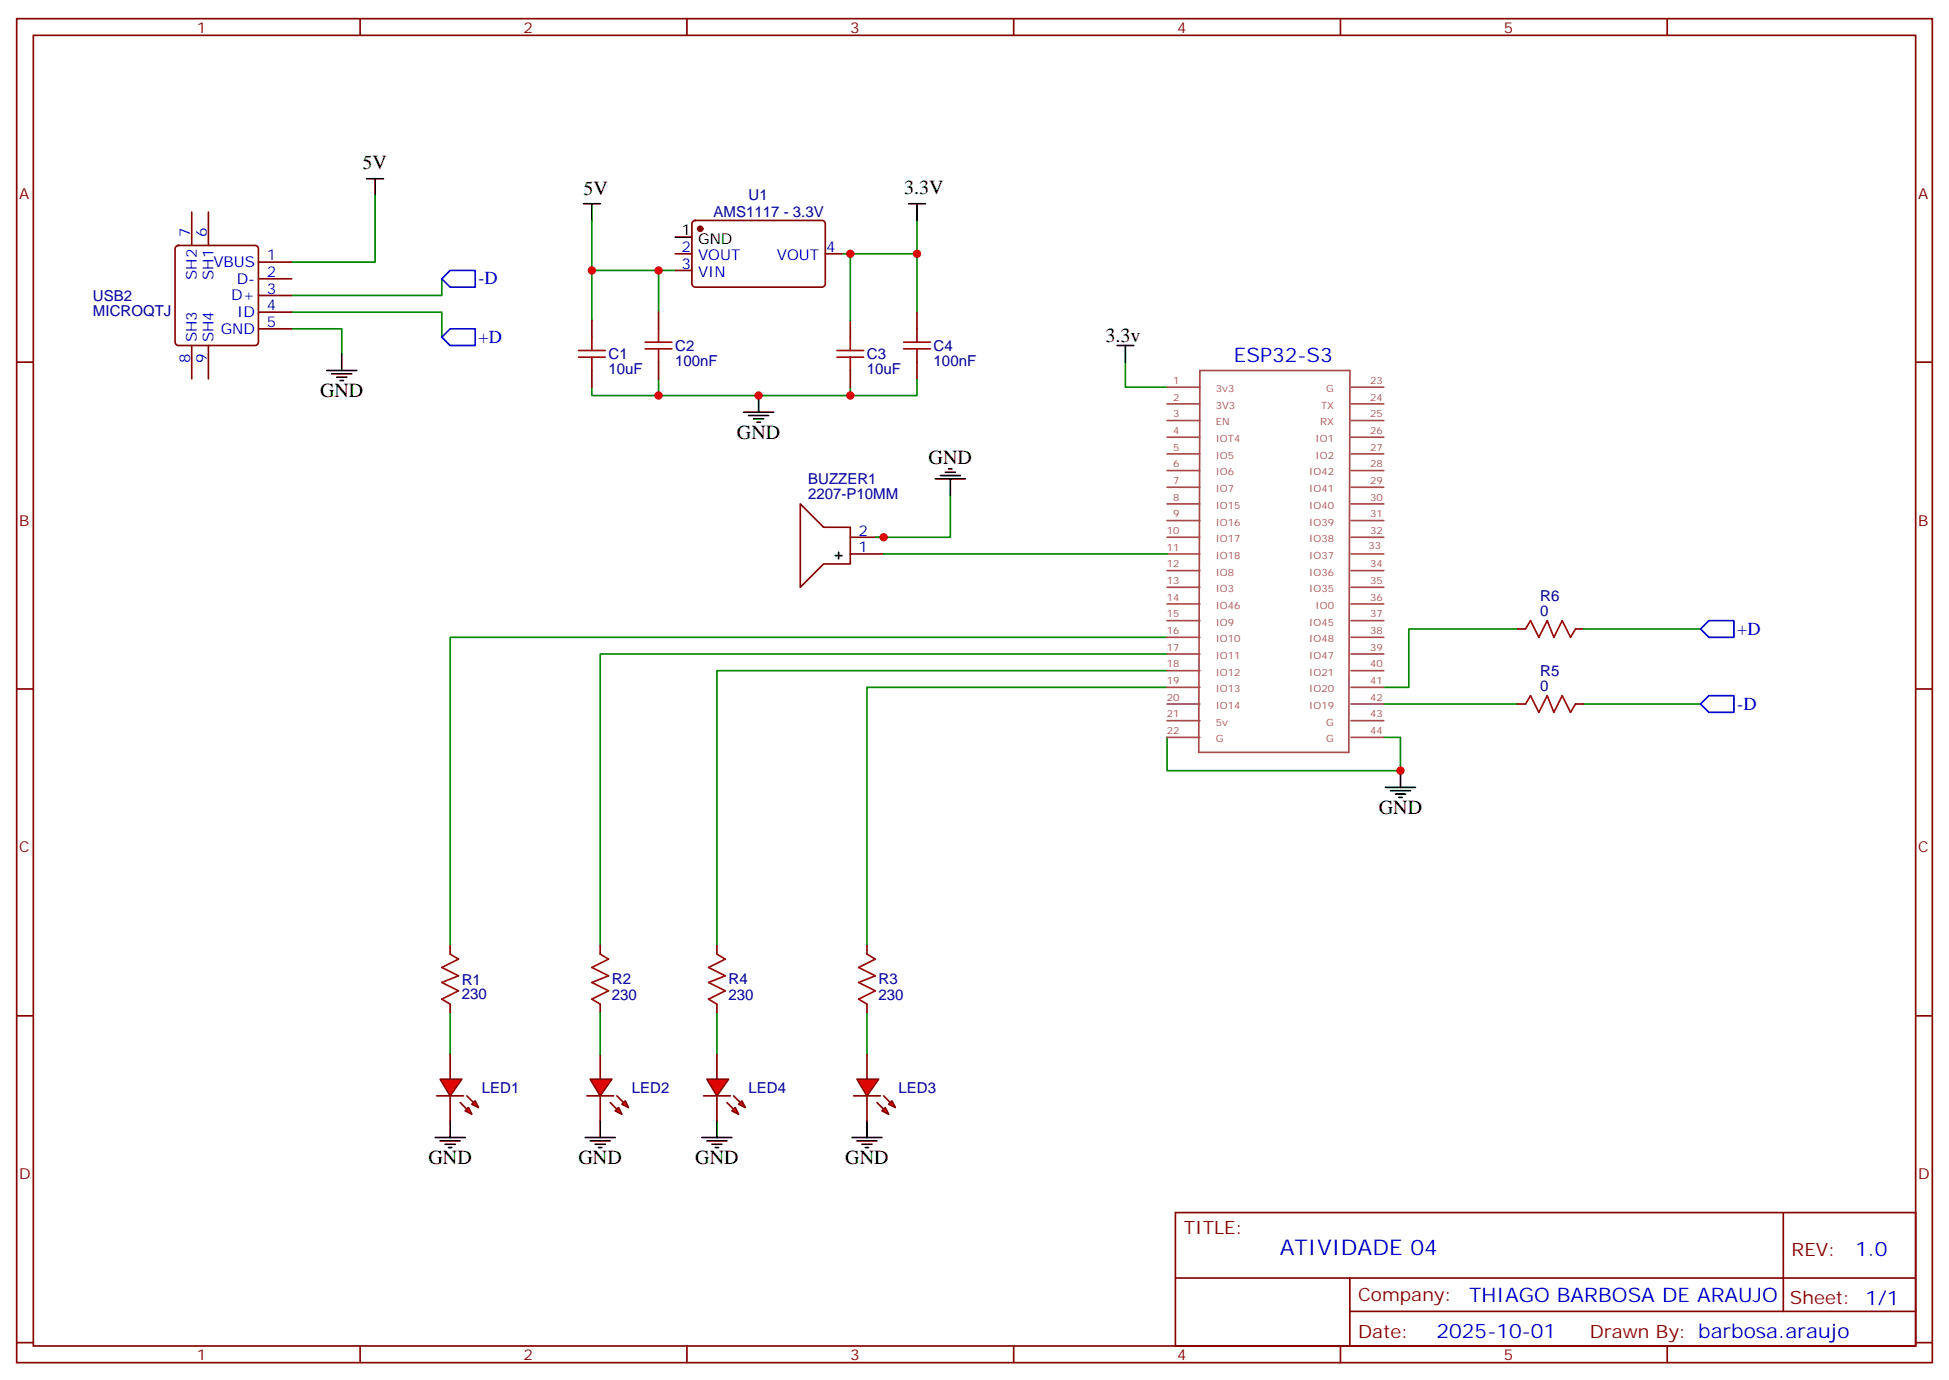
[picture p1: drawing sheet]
<svg xmlns="http://www.w3.org/2000/svg" width="412mm" height="292mm" viewBox="0 0 412 292" stroke-linecap="round" stroke-linejoin="round" font-family="sans-serif">
<g fill="none" stroke="#870000" stroke-width=".35">
<path d="M3.5 4h405.4v284.3h-405.4zM7.1 7.5h398.2v277.3h-398.2zM76.2 4v3.5M145.3 4v3.5M214.5 4v3.5M283.6 4v3.5M352.8 4v3.5M37.3 52.1l.4-.2h16.3a.71 .71 0 0 1 .7 .7v19.8a.76 .76 0 0 1-.7 .7h-16.3a.76 .76 0 0 1-.7-.7v-19.8zM40.6 44.9v7M44.1 44.9v7M54.7 55.5h7M54.7 59h7"/>
<path d="M142.9 53.7h3.5M142.9 57.2h3.5M146.6 46.8l.5-.2h26.8a.71 .71 0 0 1 .7 .7v12.7a.76 .76 0 0 1-.7 .7h-26.8a.76 .76 0 0 1-.7-.7v-12.7zM174.6 53.7h3.6M3.5 76.6h3.6M40.6 73.1v7.1M44.1 73.1v7.1M54.7 62.5h7M54.7 66h7M54.7 69.6h7M125.2 67.8v3.5M125.2 78.4v3.5"/>
<path d="M139.3 66v3.6M139.3 76.6v3.6M179.9 67.8v3.5M179.9 78.4v3.5M194 66v3.6M194 76.6v3.6M405.3 76.6h3.6M321 133.1h1.8M333.4 133.1h1.7M3.5 145.8h3.6M321 148.9h1.8M333.4 148.9h1.7"/>
<path d="M405.3 145.8h3.6M3.5 214.9h3.6M405.3 214.9h3.6M248.7 256.5h156.6v28.3h-156.6zM377.3 256.6v20.8M248.7 270.4h156.5M285.6 277.4h119.6M285.6 270.4v14.1M3.5 284.1h3.6M76.2 284.8v3.5M145.3 284.8v3.5M214.5 284.8v3.5"/>
<path d="M283.6 284.8v3.5M352.8 284.8v3.5M405.3 284.1h3.6"/>
</g>
<g fill="none" stroke="#000" stroke-width=".35">
<path d="M77.6 37.8h3.5M79.4 37.8v3.5M123.5 43.1h3.5M125.2 43.1v3.5M142.9 50.2h3.5M192.3 43.1h3.5M194 43.1v3.5M69.1 78.4h6.4M70.2 79.1h4.2M71.3 79.8h2.1M72.3 74.9v3.5M72 80.5h.7"/>
<path d="M157.3 87.2h6.4M158.4 87.9h4.2M159.5 88.6h2.1M160.2 89.3h.7M160.5 83.7v3.5M95.2 237.1v3.6M127 237.1v3.6M151.7 237.1v3.6M183.4 237.1v3.6M92.1 240.7h6.3M93.1 241.4h4.3M94.2 242.1h2.1"/>
<path d="M94.9 242.8h.7M123.8 240.7h6.4M124.9 241.4h4.2M125.9 242.1h2.2M126.6 242.8h.8M148.5 240.7h6.4M149.6 241.4h4.2M150.6 242.1h2.2M151.3 242.8h.7M180.3 240.7h6.3M181.3 241.4h4.3M182.4 242.1h2.1"/>
<path d="M183.1 242.8h.7"/>
</g>
<g fill="none" stroke="#008700" stroke-width=".35">
<path d="M79.4 41.3v14.2h-17.7M93.5 59v3.5h-31.8M125.2 46.6v10.6h17.7M125.2 57.2v10.6M139.3 57.2v8.8M179.9 53.7v14.1M194 46.6v7.1h-15.8M194 53.7v12.3M61.7 69.6h10.6v5.3M61.7 66h31.8v5.3M125.2 81.9v1.8h54.7M139.3 80.2v3.5"/>
<path d="M194 80.2v3.5h-14.1v-1.8M246.9 138.4h-119.9v61.7M321 133.1h-22.9v12.3h-5.3M335.1 133.1h24.7M246.9 145.4h-63.5v54.7M246.9 141.9h-95.2v58.2M292.8 148.9h28.2M335.1 148.9h24.7M151.7 214.2v8.8"/>
</g>
<g fill="none" stroke="#a10000" stroke-width=".35">
<path d="M122.4 74.2h5.7M122.4 75.6h5.7M125.2 71.3v2.9M125.2 75.6v2.8M136.5 72.4h5.7M136.5 73.8h5.7M139.3 69.6v2.8M139.3 73.8v2.8M177.1 74.2h5.6M177.1 75.6h5.6M179.9 71.3v2.9M179.9 75.6v2.8"/>
<path d="M191.2 72.4h5.6M191.2 73.8h5.6M194 69.6v2.8M194 73.8v2.8M322.8 133.1l1-1.8 1.8 3.5 1.8-3.5 1.4 3.5 1.8-3.5 1.7 3.5 1.1-1.7M322.8 148.9l1-1.7 1.8 3.5 1.8-3.5 1.4 3.5 1.8-3.5 1.7 3.5 1.1-1.8"/>
</g>
<circle cx="148.2" cy="48.4" r=".53" fill="#870000" stroke="#870000" stroke-width=".35"/>
<path d="M95.2 57.2h5.3v3.5h-5.3l-1.7-1.7zM93.5 71.3l1.7-1.7h5.3v3.5h-5.3zM361.6 131.3h5.3v3.5h-5.3l-1.8-1.7zM361.6 147.2h5.3v3.5h-5.3l-1.8-1.8z" fill="none" stroke="#00f" stroke-width=".35"/>
<g fill="#f00" stroke="#870000" stroke-width=".35">
<path d="M149.6 228.3h4.6l-2.5 3.5z"/>
<path d="M148.9 231.8h5.6z"/>
</g>
<g fill="#870000" stroke="#870000" stroke-width=".35">
<path d="M155.2 231.8l1.4 1.5z"/>
<path d="M153.8 233.3l1.4 1.4z"/>
</g>
<g fill="#f00" stroke="#870000" stroke-width=".35">
<path d="M156.3 233.6l.7-.7 .7 1.4z"/>
<path d="M154.9 235l.7-.7 .7 1.4z"/>
</g>
<path d="M151.7 200.1v1.8M151.7 212.4v1.8M151.7 223v5.3M151.7 231.8v5.3" fill="none" stroke="#870000" stroke-width=".35"/>
<path d="M151.7 201.9l1.8 1-3.6 1.8 3.6 1.7-3.6 1.5 3.6 1.7-3.6 1.8 1.8 1" fill="none" stroke="#a10000" stroke-width=".35"/>
<path d="M183.4 214.2v8.8" fill="none" stroke="#008700" stroke-width=".35"/>
<g fill="#f00" stroke="#870000" stroke-width=".35">
<path d="M181.3 228.3h4.6l-2.5 3.5z"/>
<path d="M180.6 231.8h5.7z"/>
</g>
<g fill="#870000" stroke="#870000" stroke-width=".35">
<path d="M187 231.8l1.4 1.5z"/>
<path d="M185.6 233.3l1.4 1.4z"/>
</g>
<g fill="#f00" stroke="#870000" stroke-width=".35">
<path d="M188 233.6l.7-.7 .7 1.4z"/>
<path d="M186.6 235l.7-.7 .7 1.4z"/>
</g>
<path d="M127 200.1v1.8M127 212.4v1.8M183.4 200.1v1.8M183.4 212.4v1.8M183.4 223v5.3M183.4 231.8v5.3" fill="none" stroke="#870000" stroke-width=".35"/>
<path d="M127 201.9l1.8 1-3.6 1.8 3.6 1.7-3.6 1.5 3.6 1.7-3.6 1.8 1.8 1M183.4 201.9l1.8 1-3.5 1.8 3.5 1.7-3.5 1.5 3.5 1.7-3.5 1.8 1.7 1" fill="none" stroke="#a10000" stroke-width=".35"/>
<g fill="#f00" stroke="#870000" stroke-width=".35">
<path d="M124.9 228.3h4.6l-2.5 3.5z"/>
<path d="M124.2 231.8h5.6z"/>
</g>
<g fill="#870000" stroke="#870000" stroke-width=".35">
<path d="M130.5 231.8l1.4 1.5z"/>
<path d="M129.1 233.3l1.4 1.4z"/>
</g>
<g fill="#f00" stroke="#870000" stroke-width=".35">
<path d="M131.6 233.6l.7-.7 .7 1.4z"/>
<path d="M130.2 235l.7-.7 .7 1.4z"/>
</g>
<path d="M127 223v5.3M127 231.8v5.3" fill="none" stroke="#870000" stroke-width=".35"/>
<path d="M246.9 134.8h-151.7v65.3M95.2 214.2v8.8M127 214.2v8.8" fill="none" stroke="#008700" stroke-width=".35"/>
<g fill="#f00" stroke="#870000" stroke-width=".35">
<path d="M93.1 228.3h4.6l-2.5 3.5z"/>
<path d="M92.4 231.8h5.7z"/>
</g>
<g fill="#870000" stroke="#870000" stroke-width=".35">
<path d="M98.8 231.8l1.4 1.5z"/>
<path d="M97.4 233.3l1.4 1.4z"/>
</g>
<g fill="#f00" stroke="#870000" stroke-width=".35">
<path d="M99.8 233.6l.7-.7 .7 1.4z"/>
<path d="M98.4 235l.7-.7 .7 1.4z"/>
</g>
<path d="M169.3 106.6l5 4.9h5.6v7.8h-5.6l-5 4.9zM179.9 113.7h7.1M179.9 117.2h7.1M95.2 200.1v1.8M95.2 212.4v1.8M95.2 223v5.3M95.2 231.8v5.3" fill="none" stroke="#870000" stroke-width=".35"/>
<path d="M95.2 201.9l1.8 1-3.5 1.8 3.5 1.7-3.5 1.5 3.5 1.7-3.5 1.8 1.7 1" fill="none" stroke="#a10000" stroke-width=".35"/>
<path d="M238.1 76.6v5.3h8.8M187 117.2h59.9M201.1 104.8v8.9h-15.9M246.9 156v7.1h49.4v-7.1h-3.5" fill="none" stroke="#008700" stroke-width=".35"/>
<g fill="none" stroke="#000" stroke-width=".35">
<path d="M236.4 73.1h3.5M238.1 73.1v3.5M200 99.9h2.1M200.7 99.2h.7M176.7 117.5h1.5M177.4 116.8v1.5M197.9 101.3h6.4M199 100.6h4.2M201.1 101.3v3.5M293.2 166.6h6.3M294.2 167.3h4.2M295.3 168h2.1"/>
<path d="M296 168.7h.7M296.3 163.1v3.5"/>
</g>
<g fill="none" stroke="#a64a4a" stroke-width=".35">
<path d="M253.9 78.4h31.7l-.2 80.8h-31.8zM246.9 81.9h7M246.9 85.4h7M246.9 89h7M246.9 92.5h7M246.9 96h7M246.9 99.6h7M285.9 81.9h6.9M285.9 85.4h6.9M285.9 89h6.9M285.9 92.5h6.9M285.9 96h6.9"/>
<path d="M285.9 99.6h6.9M246.9 103.1h7M246.9 106.6h7M246.9 110.1h7M246.9 113.7h7M246.9 117.2h7M285.9 103.1h6.9M285.9 106.6h6.9M285.9 110.1h6.9M285.9 113.7h6.9M285.9 117.2h6.9M246.9 120.7h7"/>
<path d="M246.9 124.2h7M246.9 127.8h7M246.9 131.3h7M246.9 134.8h7M246.9 138.4h7M285.9 120.7h6.9M285.9 124.2h6.9M285.9 127.8h6.9M285.9 131.3h6.9M285.9 134.8h6.9M285.9 138.4h6.9M246.9 141.9h7"/>
<path d="M246.9 145.4h7M246.9 148.9h7M246.9 152.5h7M246.9 156h7M285.9 141.9h6.9M285.9 145.4h6.9M285.9 148.9h6.9M285.9 152.5h6.9M285.9 156h6.9"/>
</g>
<g fill="#c00">
<circle cx="296.3" cy="163.1" r=".88"/>
<circle cx="160.5" cy="83.7" r=".88"/>
<circle cx="139.3" cy="83.7" r=".88"/>
<circle cx="179.9" cy="83.7" r=".88"/>
<circle cx="194" cy="53.7" r=".88"/>
<circle cx="179.9" cy="53.7" r=".88"/>
<circle cx="139.3" cy="57.2" r=".88"/>
<circle cx="125.2" cy="57.2" r=".88"/>
<circle cx="187" cy="113.7" r=".88"/>
</g>
<text font-size="4.6" fill="#00f" x="270.8" y="265.6">ATIVIDADE 04</text>
<g font-size="4.2">
<text x="76.7" y="35.7">5V</text>
<text x="123.5" y="41.3">5V</text>
<text x="191.3" y="41">3.3V</text>
<text x="233.9" y="72.4">3.3v</text>
<text x="67.7" y="84">GND</text>
<text x="155.9" y="92.9">GND</text>
<text x="196.5" y="98.1">GND</text>
<text x="291.7" y="172.2">GND</text>
<text x="90.7" y="246.3">GND</text>
<text x="122.4" y="246.3">GND</text>
<text x="147.1" y="246.3">GND</text>
<text x="178.9" y="246.3">GND</text>
</g>
<g font-size="4.2" fill="#00f">
<text x="261.1" y="76.6">ESP32-S3</text>
<text x="392.5" y="265.8">1.0</text>
<text x="310.9" y="275.4">THIAGO BARBOSA DE ARAUJO</text>
<text x="304" y="283.2">2025-10-01</text>
</g>
<g font-size="3.9" fill="#00f">
<text x="101.2" y="60.2">-D</text>
<text x="101.2" y="72.5">+D</text>
<text x="367.6" y="134.3">+D</text>
<text x="367.6" y="150.1">-D</text>
</g>
<g font-size="3.9" fill="#800">
<text x="250.5" y="261.1">TITLE:</text>
<text x="379.1" y="265.8">REV:</text>
<text x="287.4" y="275.3">Company:</text>
<text x="378.7" y="275.9">Sheet: 1/1</text>
<text x="287.4" y="283">Date:</text>
<text x="336.4" y="283.1">Drawn By: barbosa.araujo</text>
</g>
<g font-size="3.2" fill="#800">
<text x="41.6" y="6.9">1</text>
<text x="110.8" y="6.9">2</text>
<text x="179.9" y="6.9">3</text>
<text x="249.1" y="6.9">4</text>
<text x="318.2" y="6.9">5</text>
<text x="4.1" y="42.1">A</text>
<text x="405.9" y="42.1">A</text>
<text x="4.1" y="111.2">B</text>
<text x="405.9" y="111.2">B</text>
<text x="4.1" y="180.3">C</text>
<text x="405.9" y="180.3">C</text>
<text x="4.1" y="249.5">D</text>
<text x="405.9" y="249.5">D</text>
<text x="41.6" y="287.8">1</text>
<text x="110.8" y="287.8">2</text>
<text x="179.9" y="287.8">3</text>
<text x="249.1" y="287.8">4</text>
<text x="318.2" y="287.8">5</text>
</g>
<g font-size="3.2" fill="#000080">
<text x="151" y="46">AMS1117 - 3.3V</text>
<text x="158.4" y="42.2">U1</text>
<text x="19.7" y="63.7">USB2</text>
<text x="19.7" y="66.8">MICROQTJ</text>
<text x="128.8" y="76">C1</text>
<text x="142.9" y="77.4">100nF</text>
<text x="142.9" y="74.2">C2</text>
<text x="183.4" y="76">C3</text>
<text x="197.6" y="77.4">100nF</text>
<text x="197.6" y="74.2">C4</text>
<text x="128.8" y="79.2">10uF</text>
<text x="183.4" y="79.2">10uF</text>
<text x="171" y="105.6">2207-P10MM</text>
<text x="171" y="102.4">BUZZER1</text>
<text x="325.9" y="130.2">0</text>
<text x="325.9" y="127.1">R6</text>
<text x="325.9" y="142.9">R5</text>
<text x="325.9" y="146.1">0</text>
<text x="97.7" y="208.3">R1</text>
<text x="129.5" y="208.3">R2</text>
<text x="154.2" y="208.3">R4</text>
<text x="185.9" y="208.3">R3</text>
<text x="97.7" y="211.3">230</text>
<text x="129.5" y="211.5">230</text>
<text x="154.2" y="211.5">230</text>
<text x="185.9" y="211.5">230</text>
<text x="102" y="231.3">LED1</text>
<text x="133.7" y="231.2">LED2</text>
<text x="158.4" y="231.2">LED4</text>
<text x="190.1" y="231.2">LED3</text>
</g>
<g font-size="3.2" fill="#00f">
<text x="40.2" y="50.2" transform="rotate(-90 40.2 50.2)">7</text>
<text x="43.7" y="50.2" transform="rotate(-90 43.7 50.2)">6</text>
<text x="144.2" y="53.3">2</text>
<text x="174.8" y="53.3">4</text>
<text x="41.6" y="59.2" transform="rotate(-90 41.6 59.2)">SH2</text>
<text x="45.1" y="56.5">VBUS</text>
<text x="45.2" y="59.2" transform="rotate(-90 45.2 59.2)">SH1</text>
<text x="56.4" y="55.1">1</text>
<text x="56.4" y="58.6">2</text>
<text x="144.2" y="56.9">3</text>
<text x="147.7" y="58.6">VIN</text>
<text x="147.7" y="55.1">VOUT</text>
<text x="164.4" y="55.1">VOUT</text>
<text x="48.9" y="63.6">D+</text>
<text x="50.1" y="60">D-</text>
<text x="56.4" y="62.2">3</text>
<text x="56.4" y="65.7">4</text>
<text x="46.7" y="70.6">GND</text>
<text x="50.2" y="67.1">ID</text>
<text x="56.4" y="69.2">5</text>
<text x="40.2" y="76.9" transform="rotate(-90 40.2 76.9)">8</text>
<text x="41.6" y="72.4" transform="rotate(-90 41.6 72.4)">SH3</text>
<text x="43.7" y="76.9" transform="rotate(-90 43.7 76.9)">9</text>
<text x="45.2" y="72.4" transform="rotate(-90 45.2 72.4)">SH4</text>
<text x="181.7" y="113.3">2</text>
<text x="181.7" y="116.8">1</text>
</g>
<g font-size="3.2">
<text x="144.2" y="49.8">1</text>
<text x="147.7" y="51.6">GND</text>
</g>
<g font-size="2.1" fill="#a54b4b">
<text x="248.3" y="81.2">1</text>
<text x="257.2" y="83">3v3</text>
<text x="280.6" y="83">G</text>
<text x="289.9" y="81.2">23</text>
<text x="248.3" y="84.7">2</text>
<text x="248.3" y="88.3">3</text>
<text x="257.2" y="86.5">3V3</text>
<text x="279.5" y="86.5">TX</text>
<text x="289.9" y="84.7">24</text>
<text x="289.9" y="88.3">25</text>
<text x="248.3" y="91.8">4</text>
<text x="248.3" y="95.3">5</text>
<text x="257.2" y="90">EN</text>
<text x="257.2" y="93.5">IOT4</text>
<text x="278.4" y="93.5">IO1</text>
<text x="279.4" y="90">RX</text>
<text x="289.9" y="91.8">26</text>
<text x="289.9" y="95.3">27</text>
<text x="248.3" y="98.9">6</text>
<text x="257.2" y="97.1">IO5</text>
<text x="257.2" y="100.6">IO6</text>
<text x="277" y="100.6">IO42</text>
<text x="278.4" y="97.1">IO2</text>
<text x="289.9" y="98.9">28</text>
<text x="248.3" y="102.4">7</text>
<text x="248.3" y="105.9">8</text>
<text x="257.2" y="104.1">IO7</text>
<text x="257.2" y="107.7">IO15</text>
<text x="277" y="104.1">IO41</text>
<text x="277" y="107.7">IO40</text>
<text x="289.9" y="102.4">29</text>
<text x="289.9" y="105.9">30</text>
<text x="246.9" y="113">10</text>
<text x="248.3" y="109.4">9</text>
<text x="257.2" y="111.2">IO16</text>
<text x="277" y="111.2">IO39</text>
<text x="289.9" y="109.4">31</text>
<text x="289.9" y="113">32</text>
<text x="246.9" y="116.5">11</text>
<text x="257.2" y="114.7">IO17</text>
<text x="257.2" y="118.2">IO18</text>
<text x="277" y="114.7">IO38</text>
<text x="277" y="118.2">IO37</text>
<text x="289.6" y="116.1">33</text>
<text x="246.9" y="120">12</text>
<text x="246.9" y="123.6">13</text>
<text x="257.2" y="121.8">IO8</text>
<text x="257.2" y="125.3">IO3</text>
<text x="277" y="121.8">IO36</text>
<text x="277" y="125.3">IO35</text>
<text x="289.9" y="120">34</text>
<text x="289.9" y="123.6">35</text>
<text x="246.9" y="127.1">14</text>
<text x="246.9" y="130.6">15</text>
<text x="257.2" y="128.8">IO46</text>
<text x="278.4" y="128.8">IO0</text>
<text x="289.9" y="127.1">36</text>
<text x="289.9" y="130.6">37</text>
<text x="246.9" y="134.1">16</text>
<text x="246.9" y="137.7">17</text>
<text x="257.2" y="132.3">IO9</text>
<text x="257.2" y="135.9">IO10</text>
<text x="277" y="132.3">IO45</text>
<text x="277" y="135.9">IO48</text>
<text x="289.9" y="134.1">38</text>
<text x="289.9" y="137.7">39</text>
<text x="246.9" y="141.2">18</text>
<text x="257.2" y="139.4">IO11</text>
<text x="257.2" y="142.9">IO12</text>
<text x="277" y="139.4">IO47</text>
<text x="277" y="142.9">IO21</text>
<text x="289.9" y="141.2">40</text>
<text x="246.9" y="144.7">19</text>
<text x="246.9" y="148.2">20</text>
<text x="257.2" y="146.5">IO13</text>
<text x="257.2" y="150">IO14</text>
<text x="277" y="146.5">IO20</text>
<text x="277" y="150">IO19</text>
<text x="289.9" y="144.7">41</text>
<text x="289.9" y="148.2">42</text>
<text x="246.9" y="151.8">21</text>
<text x="246.9" y="155.3">22</text>
<text x="257.2" y="153.5">5v</text>
<text x="280.6" y="153.5">G</text>
<text x="289.9" y="151.8">43</text>
<text x="289.9" y="155.3">44</text>
<text x="257.2" y="157">G</text>
<text x="280.6" y="157">G</text>
</g>
</svg>
